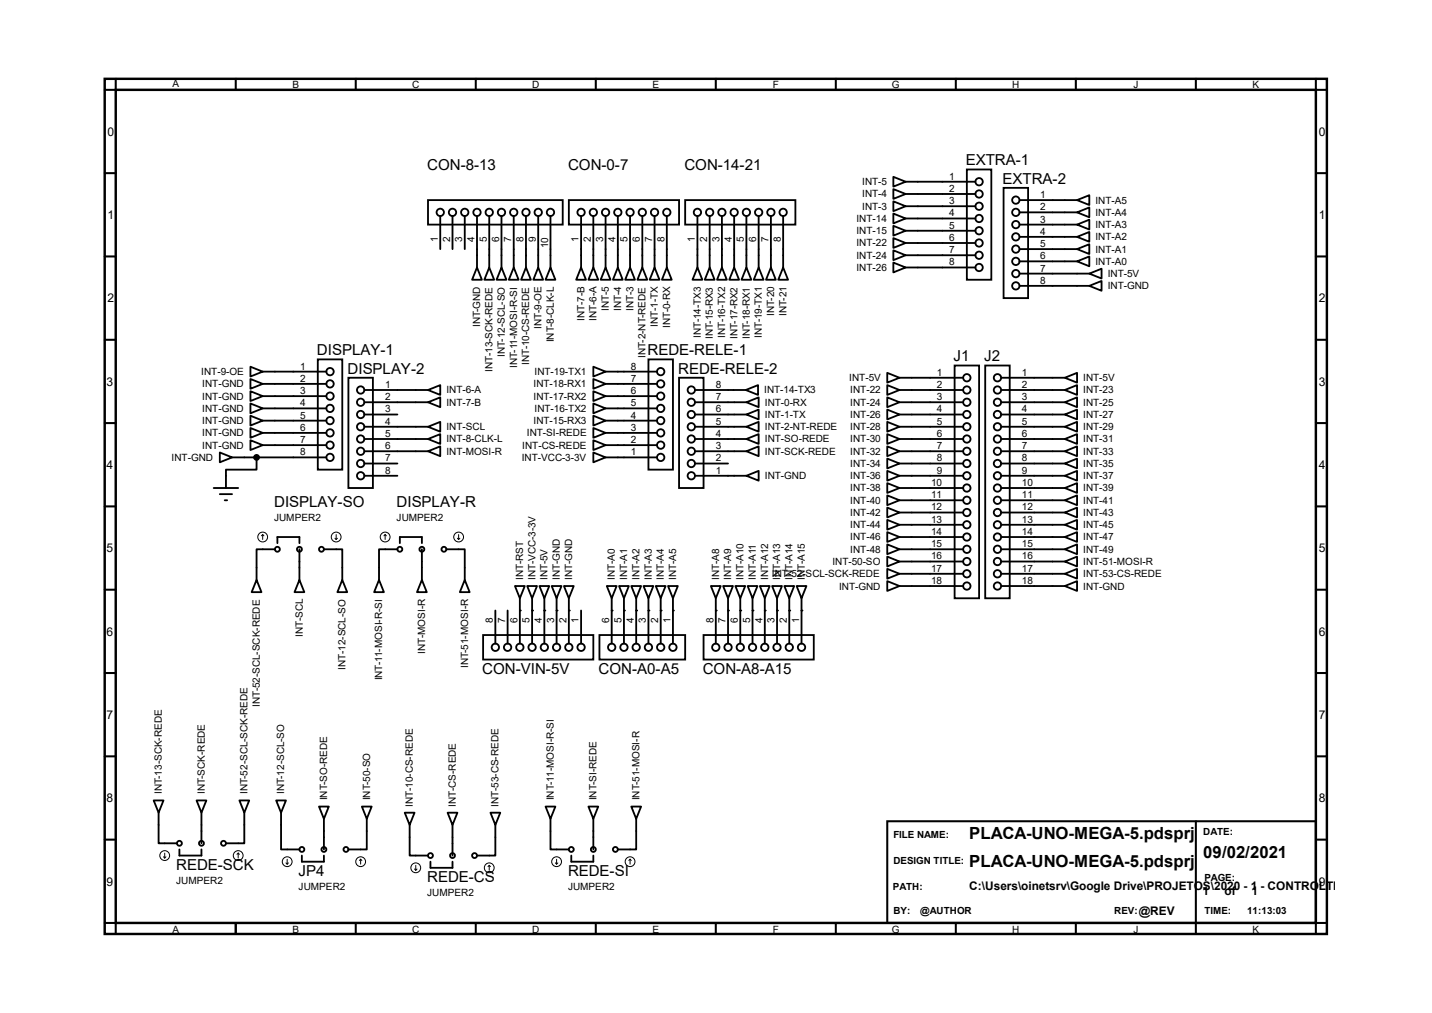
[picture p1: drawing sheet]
<svg xmlns="http://www.w3.org/2000/svg" width="297mm" height="210mm" viewBox="0 0 297 210" stroke-linecap="round" stroke-linejoin="round" font-family="sans-serif">
<path d="M21.7 16.3h253.5v177.3h-253.5zM24 18.6h248.9v172.7h-248.9z" fill="none" stroke="#000" stroke-width=".51"/>
<g fill="none" stroke="#000" stroke-width=".42">
<path d="M24 16.3v2.3h-2.3M48.9 16.3v2.3M73.8 16.3v2.3M98.7 16.3v2.3M123.6 16.3v2.3M148.5 16.3v2.3M173.4 16.3v2.3M198.2 16.3v2.3M223.1 16.3v2.3M248 16.3v2.3M272.9 16.3v2.3h2.3M21.7 35.9h2.3"/>
<path d="M272.9 35.9h2.3M21.7 53.2h2.3M272.9 53.2h2.3M21.7 70.4h2.3M272.9 70.4h2.3M21.7 87.7h2.3M272.9 87.7h2.3M21.7 105h2.3M272.9 105h2.3M21.7 122.3h2.3M21.7 139.5h2.3M272.9 122.3h2.3"/>
<path d="M272.9 139.5h2.3M21.7 156.8h2.3M272.9 156.8h2.3M21.7 174.1h2.3M184 170.3h88.9v21h-88.9zM248 170.3v23.3M272.9 174.1h2.3M21.7 191.3h2.3v2.3M48.9 191.3v2.3M73.8 191.3v2.3M98.7 191.3v2.3M123.6 191.3v2.3"/>
<path d="M148.5 191.3v2.3M173.4 191.3v2.3M198.2 191.3v2.3M223.1 191.3v2.3M275.2 191.3h-2.3v2.3"/>
</g>
<g fill="none" stroke="#000" stroke-width=".38">
<path d="M185.3 36.7l2.5 1-2.5 1zM185.3 39.2l2.5 1-2.5 1zM187.8 37.7h14.5M200.5 35.1h5.1v22.9h-5.1zM208.2 38.9h5v22.9h-5zM88.8 41.5h27.9v5.1h-27.9zM91.3 44.8v6.8M93.9 44.8v6.8M96.4 44.8v6.8M98.9 55.5l1 2.5h-2zM98.9 44.8v10.7M101.5 55.5l1 2.5h-2z"/>
<path d="M101.5 44.8v10.7M104 55.5l1 2.5h-2zM104 44.8v10.7M106.6 55.5l1 2.5h-2.1zM106.6 44.8v10.7M109.1 55.5l1 2.5h-2zM109.1 44.8v10.7M111.6 55.5l1 2.5h-2zM111.6 44.8v10.7M114.2 55.5l1 2.5h-2zM114.2 44.8v10.7M118 41.5h22.8v5.1h-22.8z"/>
<path d="M120.5 55.5l1 2.5h-2zM120.5 44.8v10.7M123.1 55.5l1 2.5h-2.1zM123.1 44.8v10.7M125.6 55.5l1 2.5h-2zM125.6 44.8v10.7M128.1 55.5l1.1 2.5h-2.1zM128.1 44.8v10.7M130.7 55.5l1 2.5h-2zM130.7 44.8v10.7M133.2 55.5l1 2.5h-2zM133.2 44.8v10.7"/>
<path d="M135.8 55.5l1 2.5h-2.1zM135.8 44.8v10.7M138.3 55.5l1 2.5h-2zM138.3 44.8v10.7M142.1 41.5h22.9v5.1h-22.9zM144.7 55.5l1 2.5h-2.1zM144.7 44.8v10.7M147.2 55.5l1 2.5h-2zM147.2 44.8v10.7M149.7 55.5l1 2.5h-2zM149.7 44.8v10.7M152.3 55.5l1 2.5h-2z"/>
<path d="M152.3 44.8v10.7M154.8 55.5l1 2.5h-2zM154.8 44.8v10.7M157.4 55.5l1 2.5h-2.1zM157.4 44.8v10.7M159.9 55.5l1 2.5h-2zM159.9 44.8v10.7M162.4 55.5l1 2.5h-2zM162.4 44.8v10.7M185.3 41.7l2.5 1.1-2.5 1zM185.3 46.8l2.5 1-2.5 1.1zM185.3 44.3l2.5 1-2.5 1z"/>
<path d="M185.3 54.4l2.5 1.1-2.5 1zM185.3 51.9l2.5 1-2.5 1zM185.3 49.4l2.5 1-2.5 1zM187.8 40.2h14.5M187.8 42.8h14.5M187.8 47.8h14.5M187.8 45.3h14.5M187.8 55.5h14.5M187.8 52.9h14.5M187.8 50.4h14.5M211.5 59.3h14.4M211.5 56.7h14.4"/>
<path d="M211.5 41.5h11.9M211.5 44h11.9M211.5 46.6h11.9M211.5 49.1h11.9M211.5 51.6h11.9M211.5 54.2h11.9M223.4 41.5l2.5-1v2zM223.4 44l2.5-1v2zM223.4 46.6l2.5-1v2zM223.4 49.1l2.5-1v2zM223.4 51.6l2.5-1v2.1zM223.4 54.2l2.5-1v2z"/>
<path d="M225.9 59.3l2.6-1v2zM225.9 56.7l2.6-1v2zM51.9 78.6l2.6 1-2.6 1zM51.9 76l2.6 1-2.6 1.1zM54.5 79.6h13.2M54.5 77h13.2M65.9 74.5h5.1v22.9h-5.1zM72.3 78.3h5v22.9h-5zM123.1 76l2.5 1-2.5 1.1zM123.1 78.6l2.5 1-2.5 1zM125.6 79.6h10.7M125.6 77h10.7"/>
<path d="M134.5 74.5h5.1v22.9h-5.1zM140.8 78.3h5.1v22.9h-5.1zM184 79.8l2.6 1.1-2.6 1zM184 77.3l2.6 1-2.6 1zM186.6 78.3h13.2M198 75.8h5.1v48.2h-5.1zM204.3 75.8h5.1v48.2h-5.1zM207.6 78.3h13.3M220.9 78.3l2.5-1v2zM45.6 93.8l2.5 1-2.5 1zM48.1 94.8h19.6M51.9 91.3l2.6 1-2.6 1z"/>
<path d="M51.9 88.7l2.6 1-2.6 1.1zM51.9 86.2l2.6 1-2.6 1zM51.9 83.7l2.6 1-2.6 1zM51.9 81.1l2.6 1-2.6 1zM53.2 94.8v2.6h-6.3v3.8M54.5 92.3h13.2M54.5 89.7h13.2M54.5 87.2h13.2M54.5 84.7h13.2M54.5 82.1h13.2M75.6 96.1h6.8M75.6 93.6h13.2"/>
<path d="M75.6 91h13.2M75.6 88.5h13.2M75.6 85.9h6.8M75.6 83.4h13.2M75.6 80.9h13.2M75.6 98.6h6.8M88.8 93.6l2.5-1.1v2.1zM88.8 91l2.5-1v2zM88.8 88.5l2.5-1v2zM88.8 83.4l2.5-1v2zM88.8 80.9l2.5-1.1v2.1zM123.1 81.1l2.5 1-2.5 1z"/>
<path d="M123.1 83.7l2.5 1-2.5 1zM123.1 88.7l2.5 1-2.5 1.1zM123.1 91.3l2.5 1-2.5 1zM123.1 93.8l2.5 1-2.5 1zM123.1 86.2l2.5 1-2.5 1zM125.6 92.3h10.7M125.6 89.7h10.7M125.6 87.2h10.7M125.6 84.7h10.7M125.6 82.1h10.7M125.6 94.8h10.7M144.1 96.1h6.9"/>
<path d="M144.1 93.6h10.7M144.1 91h10.7M144.1 88.5h10.7M144.1 85.9h10.7M144.1 83.4h10.7M144.1 80.9h10.6M144.1 98.6h10.7M154.7 80.9l2.5-1.1v2.1zM154.8 88.5l2.6-1v2zM154.8 91l2.6-1v2zM154.8 93.6l2.6-1.1v2.1zM154.8 98.6l2.6-1v2.1z"/>
<path d="M154.8 83.4l2.6-1v2zM154.8 85.9l2.6-1v2.1zM184 95.1l2.6 1-2.6 1zM184 92.5l2.6 1.1-2.6 1zM184 90l2.6 1-2.6 1zM184 87.5l2.6 1-2.6 1zM184 84.9l2.6 1-2.6 1.1zM184 82.4l2.6 1-2.6 1zM184 97.6l2.6 1-2.6 1.1zM186.6 96.1h13.2M186.6 93.6h13.2M186.6 91h13.2"/>
<path d="M186.6 88.5h13.2M186.6 85.9h13.2M186.6 83.4h13.2M186.6 80.9h13.2M186.6 98.6h13.2M207.6 96.1h13.3M207.6 93.6h13.3M207.6 91h13.3M207.6 88.5h13.3M207.6 85.9h13.3M207.6 83.4h13.3M207.6 80.9h13.3"/>
<path d="M207.6 98.6h13.3M220.9 96.1l2.5-1v2zM220.9 93.6l2.5-1.1v2.1zM220.9 91l2.5-1v2zM220.9 88.5l2.5-1v2zM220.9 85.9l2.5-1v2.1zM220.9 83.4l2.5-1v2zM220.9 80.9l2.5-1.1v2.1zM220.9 98.6l2.5-1v2.1zM44.3 101.2h5.1M45.6 102.4h2.5M46.6 103.7h.5"/>
<path d="M57 113.9h-3.8v6.3M57.5 112.6v-1.3h4.6v1.3M62.1 113.9v6.3M67.2 113.9h3.8v6.3M82.4 113.9h-3.8v6.3M82.9 112.6v-1.3h4.6v1.3M87.5 113.9v6.3M92.6 113.9h3.8v6.3M184 112.9l2.6 1-2.6 1zM184 110.3l2.6 1-2.6 1.1zM184 107.8l2.6 1-2.6 1zM184 105.2l2.6 1.1-2.6 1z"/>
<path d="M184 102.7l2.6 1-2.6 1zM184 100.2l2.6 1-2.6 1zM184 117.9l2.6 1.1-2.6 1zM184 115.4l2.6 1-2.6 1zM186.6 113.9h13.2M186.6 111.3h13.2M186.6 108.8h13.2M186.6 106.3h13.2M186.6 103.7h13.2M186.6 101.2h13.2M186.6 119h13.2M186.6 116.4h13.2"/>
<path d="M207.6 113.9h13.3M207.6 111.3h13.3M207.6 108.8h13.3M207.6 106.3h13.3M207.6 103.7h13.3M207.6 101.2h13.3M207.6 119h13.3M207.6 116.4h13.3M220.9 113.9l2.5-1v2zM220.9 111.3l2.5-1v2.1zM220.9 108.8l2.5-1v2zM220.9 106.3l2.5-1.1v2.1z"/>
<path d="M220.9 103.7l2.5-1v2zM220.9 101.2l2.5-1v2zM220.9 119l2.5-1.1v2.1zM220.9 116.4l2.5-1v2zM53.2 120.2l1 2.6h-2zM62.1 120.2l1 2.6h-2zM71 120.2l1 2.6h-2zM78.6 120.2l1 2.6h-2zM87.5 120.2l1 2.6h-2zM96.4 120.2l1 2.6h-2zM100.2 131.7h22.9v5h-22.9zM102.7 126.6v6.8"/>
<path d="M105.3 126.6v6.8M106.8 121.5h2l-1 2.5zM107.8 124v9.4M109.3 121.5h2.1l-1 2.5zM110.4 124v9.4M111.9 121.5h2l-1 2.5zM112.9 124v9.4M114.4 121.5h2.1l-1.1 2.5zM115.4 124v9.4M117 121.5h2l-1 2.5zM118 124v9.4M120.5 126.6v6.8"/>
<path d="M124.3 131.7h17.8v5h-17.8zM125.9 121.5h2l-1 2.5zM126.9 124v9.4M128.4 121.5h2l-1 2.5zM129.4 124v9.4M130.9 121.5h2.1l-1 2.5zM132 124v9.4M133.5 121.5h2l-1 2.5zM134.5 124v9.4M136 121.5h2l-1 2.5zM137 124v9.4M138.6 121.5h2l-1 2.5z"/>
<path d="M139.6 124v9.4M145.9 131.7h22.9v5h-22.9zM147.4 121.5h2.1l-1 2.5zM148.5 124v9.4M150 121.5h2l-1 2.5zM151 124v9.4M152.5 121.5h2.1l-1.1 2.5zM153.5 124v9.4M155.1 121.5h2l-1 2.5zM156.1 124v9.4M157.6 121.5h2l-1 2.5zM158.6 124v9.4"/>
<path d="M160.1 121.5h2.1l-1 2.5zM161.2 124v9.4M162.7 121.5h2l-1 2.5zM163.7 124v9.4M165.2 121.5h2.1l-1.1 2.5zM166.2 124v9.4M184 120.5l2.6 1-2.6 1zM186.6 121.5h13.2M207.6 121.5h13.3M220.9 121.5l2.5-1v2zM31.9 165.9h2l-1 2.6zM32.9 168.5v6.3h3.8"/>
<path d="M37.2 176.1v1.3h4.6v-1.3M40.8 165.9h2l-1 2.6zM41.8 168.5v6.3M49.7 165.9h2l-1 2.6zM50.7 168.5v6.3h-3.8M57.3 165.9h2l-1 2.6zM58.3 168.5v7.6h3.8M62.6 177.4v1.2h4.6v-1.2M66.2 167.2h2l-1 2.6zM67.2 169.8v6.3M75.1 167.2h2l-1 2.6zM76.1 169.8v6.3h-3.8"/>
<path d="M83.9 168.5h2.1l-1 2.5zM85 171v6.4h3.8M89.3 178.6v1.3h4.6v-1.3M92.8 168.5h2.1l-1 2.5zM93.9 171v6.4M101.7 168.5h2.1l-1.1 2.5zM102.7 171v6.4h-3.8M113.2 167.2h2l-1 2.6zM114.2 169.8v6.3h3.8M118.5 177.4v1.2h4.6v-1.2M122 167.2h2.1l-1 2.6zM123.1 169.8v6.3"/>
<path d="M130.9 167.2h2.1l-1 2.6zM132 169.8v6.3h-3.9"/>
<circle cx="203.1" cy="37.7" r=".76"/>
<circle cx="91.3" cy="44" r=".76"/>
<circle cx="93.9" cy="44" r=".76"/>
<circle cx="96.4" cy="44" r=".76"/>
<circle cx="98.9" cy="44" r=".76"/>
<circle cx="101.5" cy="44" r=".76"/>
<circle cx="104" cy="44" r=".76"/>
<circle cx="106.6" cy="44" r=".76"/>
<circle cx="109.1" cy="44" r=".76"/>
<circle cx="111.6" cy="44" r=".76"/>
<circle cx="114.2" cy="44" r=".76"/>
<circle cx="120.5" cy="44" r=".76"/>
<circle cx="123.1" cy="44" r=".76"/>
<circle cx="125.6" cy="44" r=".76"/>
<circle cx="128.1" cy="44" r=".76"/>
<circle cx="130.7" cy="44" r=".76"/>
<circle cx="133.2" cy="44" r=".76"/>
<circle cx="135.8" cy="44" r=".76"/>
<circle cx="138.3" cy="44" r=".76"/>
<circle cx="144.7" cy="44" r=".76"/>
<circle cx="147.2" cy="44" r=".76"/>
<circle cx="149.7" cy="44" r=".76"/>
<circle cx="152.3" cy="44" r=".76"/>
<circle cx="154.8" cy="44" r=".76"/>
<circle cx="157.4" cy="44" r=".76"/>
<circle cx="159.9" cy="44" r=".76"/>
<circle cx="162.4" cy="44" r=".76"/>
<circle cx="203.1" cy="47.8" r=".76"/>
<circle cx="203.1" cy="45.3" r=".76"/>
<circle cx="203.1" cy="50.4" r=".76"/>
<circle cx="203.1" cy="52.9" r=".76"/>
<circle cx="203.1" cy="42.8" r=".76"/>
<circle cx="203.1" cy="40.2" r=".76"/>
<circle cx="203.1" cy="55.5" r=".76"/>
<circle cx="210.7" cy="49.1" r=".76"/>
<circle cx="210.7" cy="56.7" r=".76"/>
<circle cx="210.7" cy="59.3" r=".76"/>
<circle cx="210.7" cy="44" r=".76"/>
<circle cx="210.7" cy="41.5" r=".76"/>
<circle cx="210.7" cy="46.6" r=".76"/>
<circle cx="210.7" cy="51.6" r=".76"/>
<circle cx="210.7" cy="54.2" r=".76"/>
<circle cx="68.5" cy="77" r=".76"/>
<circle cx="68.5" cy="79.6" r=".76"/>
<circle cx="137" cy="79.6" r=".76"/>
<circle cx="137" cy="77" r=".76"/>
<circle cx="200.5" cy="78.3" r=".76"/>
<circle cx="206.9" cy="78.3" r=".76"/>
<circle cx="68.5" cy="84.7" r=".76"/>
<circle cx="68.5" cy="92.3" r=".76"/>
<circle cx="68.5" cy="87.2" r=".76"/>
<circle cx="68.5" cy="89.7" r=".76"/>
<circle cx="68.5" cy="94.8" r=".76"/>
<circle cx="68.5" cy="82.1" r=".76"/>
<circle cx="74.8" cy="88.5" r=".76"/>
<circle cx="74.8" cy="96.1" r=".76"/>
<circle cx="74.8" cy="83.4" r=".76"/>
<circle cx="74.8" cy="98.6" r=".76"/>
<circle cx="74.8" cy="85.9" r=".76"/>
<circle cx="74.8" cy="80.9" r=".76"/>
<circle cx="74.8" cy="91" r=".76"/>
<circle cx="74.8" cy="93.6" r=".76"/>
<circle cx="137" cy="94.8" r=".76"/>
<circle cx="137" cy="92.3" r=".76"/>
<circle cx="137" cy="84.7" r=".76"/>
<circle cx="137" cy="89.7" r=".76"/>
<circle cx="137" cy="87.2" r=".76"/>
<circle cx="137" cy="82.1" r=".76"/>
<circle cx="143.4" cy="93.6" r=".76"/>
<circle cx="143.4" cy="83.4" r=".76"/>
<circle cx="143.4" cy="96.1" r=".76"/>
<circle cx="143.4" cy="98.6" r=".76"/>
<circle cx="143.4" cy="91" r=".76"/>
<circle cx="143.4" cy="88.5" r=".76"/>
<circle cx="143.4" cy="80.9" r=".76"/>
<circle cx="143.4" cy="85.9" r=".76"/>
<circle cx="200.5" cy="80.9" r=".76"/>
<circle cx="200.5" cy="83.4" r=".76"/>
<circle cx="200.5" cy="91" r=".76"/>
<circle cx="200.5" cy="98.6" r=".76"/>
<circle cx="200.5" cy="85.9" r=".76"/>
<circle cx="200.5" cy="88.5" r=".76"/>
<circle cx="200.5" cy="93.6" r=".76"/>
<circle cx="200.5" cy="96.1" r=".76"/>
<circle cx="206.9" cy="93.6" r=".76"/>
<circle cx="206.9" cy="80.9" r=".76"/>
<circle cx="206.9" cy="83.4" r=".76"/>
<circle cx="206.9" cy="91" r=".76"/>
<circle cx="206.9" cy="85.9" r=".76"/>
<circle cx="206.9" cy="88.5" r=".76"/>
<circle cx="206.9" cy="96.1" r=".76"/>
<circle cx="206.9" cy="98.6" r=".76"/>
<circle cx="57.5" cy="113.9" r=".51"/>
<circle cx="62.1" cy="113.9" r=".51"/>
<circle cx="66.7" cy="113.9" r=".51"/>
<circle cx="82.9" cy="113.9" r=".51"/>
<circle cx="87.5" cy="113.9" r=".51"/>
<circle cx="92.1" cy="113.9" r=".51"/>
<circle cx="200.5" cy="113.9" r=".76"/>
<circle cx="200.5" cy="116.4" r=".76"/>
<circle cx="200.5" cy="101.2" r=".76"/>
<circle cx="200.5" cy="103.7" r=".76"/>
<circle cx="200.5" cy="111.3" r=".76"/>
<circle cx="200.5" cy="119" r=".76"/>
<circle cx="200.5" cy="106.3" r=".76"/>
<circle cx="200.5" cy="108.8" r=".76"/>
<circle cx="206.9" cy="101.2" r=".76"/>
<circle cx="206.9" cy="116.4" r=".76"/>
<circle cx="206.9" cy="108.8" r=".76"/>
<circle cx="206.9" cy="103.7" r=".76"/>
<circle cx="206.9" cy="111.3" r=".76"/>
<circle cx="206.9" cy="113.9" r=".76"/>
<circle cx="206.9" cy="119" r=".76"/>
<circle cx="206.9" cy="106.3" r=".76"/>
<circle cx="102.7" cy="134.2" r=".76"/>
<circle cx="105.3" cy="134.2" r=".76"/>
<circle cx="107.8" cy="134.2" r=".76"/>
<circle cx="110.4" cy="134.2" r=".76"/>
<circle cx="112.9" cy="134.2" r=".76"/>
<circle cx="115.4" cy="134.2" r=".76"/>
<circle cx="118" cy="134.2" r=".76"/>
<circle cx="120.5" cy="134.2" r=".76"/>
<circle cx="126.9" cy="134.2" r=".76"/>
<circle cx="129.4" cy="134.2" r=".76"/>
<circle cx="132" cy="134.2" r=".76"/>
<circle cx="134.5" cy="134.2" r=".76"/>
<circle cx="137" cy="134.2" r=".76"/>
<circle cx="139.6" cy="134.2" r=".76"/>
<circle cx="148.5" cy="134.2" r=".76"/>
<circle cx="151" cy="134.2" r=".76"/>
<circle cx="153.5" cy="134.2" r=".76"/>
<circle cx="156.1" cy="134.2" r=".76"/>
<circle cx="158.6" cy="134.2" r=".76"/>
<circle cx="161.2" cy="134.2" r=".76"/>
<circle cx="163.7" cy="134.2" r=".76"/>
<circle cx="166.2" cy="134.2" r=".76"/>
<circle cx="200.5" cy="121.5" r=".76"/>
<circle cx="206.9" cy="121.5" r=".76"/>
<circle cx="37.2" cy="174.8" r=".51"/>
<circle cx="41.8" cy="174.8" r=".51"/>
<circle cx="46.4" cy="174.8" r=".51"/>
<circle cx="62.6" cy="176.1" r=".51"/>
<circle cx="67.2" cy="176.1" r=".51"/>
<circle cx="71.8" cy="176.1" r=".51"/>
<circle cx="89.3" cy="177.4" r=".51"/>
<circle cx="93.9" cy="177.4" r=".51"/>
<circle cx="98.4" cy="177.4" r=".51"/>
<circle cx="118.5" cy="176.1" r=".51"/>
<circle cx="123.1" cy="176.1" r=".51"/>
<circle cx="127.6" cy="176.1" r=".51"/>
</g>
<g fill="#000">
<circle cx="107.8" cy="126.6" r=".19"/>
<circle cx="110.4" cy="126.6" r=".19"/>
<circle cx="112.9" cy="126.6" r=".19"/>
<circle cx="115.4" cy="126.6" r=".19"/>
<circle cx="118" cy="126.6" r=".19"/>
<circle cx="126.9" cy="126.6" r=".19"/>
<circle cx="129.4" cy="126.6" r=".19"/>
<circle cx="132" cy="126.6" r=".19"/>
<circle cx="134.5" cy="126.6" r=".19"/>
<circle cx="137" cy="126.6" r=".19"/>
<circle cx="139.6" cy="126.6" r=".19"/>
<circle cx="148.5" cy="126.6" r=".19"/>
<circle cx="151" cy="126.6" r=".19"/>
<circle cx="153.5" cy="126.6" r=".19"/>
<circle cx="156.1" cy="126.6" r=".19"/>
<circle cx="158.6" cy="126.6" r=".19"/>
<circle cx="161.2" cy="126.6" r=".19"/>
<circle cx="163.7" cy="126.6" r=".19"/>
<circle cx="166.2" cy="126.6" r=".19"/>
</g>
<g fill="none" stroke="#000" stroke-width=".21">
<path d="M54.5 110.8l-.3 .3M54.5 110.8l.2 .3M54.5 110.8v1M69.5 111.6l.2 .2M69.7 110.8v1M70 111.6l-.3 .2M79.9 110.8l-.3 .3M79.9 110.8l.2 .3M79.9 110.8v1M94.9 111.6l.2 .2M95.1 110.8v1M95.4 111.6l-.3 .2"/>
<path d="M33.9 177.6l.3 .3M34.2 176.9v1M34.4 177.6l-.2 .3M49.4 176.9l-.3 .2M49.4 176.9l.3 .2M49.4 176.9v1M59.3 178.9l.3 .3M59.6 178.1v1.1M59.8 178.9l-.2 .3M74.8 178.1l-.3 .3M74.8 178.1l.3 .3M74.8 178.1v1.1"/>
<path d="M86.2 179.4v1M101.5 179.4l-.3 .3M101.5 179.4l.2 .3M101.5 179.4v1M115.2 178.9l.2 .3M115.4 178.1v1.1M115.7 178.9l-.3 .3M130.7 178.1l-.3 .3M130.7 178.1l.2 .3M130.7 178.1v1.1M86 180.2l.2 .2M86.5 180.2l-.3 .2"/>
<circle cx="54.5" cy="111.3" r="1.02"/>
<circle cx="69.7" cy="111.3" r="1.02"/>
<circle cx="79.9" cy="111.3" r="1.02"/>
<circle cx="95.1" cy="111.3" r="1.02"/>
<circle cx="34.2" cy="177.4" r="1.02"/>
<circle cx="49.4" cy="177.4" r="1.02"/>
<circle cx="59.6" cy="178.6" r="1.02"/>
<circle cx="74.8" cy="178.6" r="1.02"/>
<circle cx="86.2" cy="179.9" r="1.02"/>
<circle cx="101.5" cy="179.9" r="1.02"/>
<circle cx="115.4" cy="178.6" r="1.02"/>
<circle cx="130.7" cy="178.6" r="1.02"/>
</g>
<circle cx="53.2" cy="94.8" r=".51" fill="#000" stroke="#000" stroke-width=".38"/>
<g font-size="3.5">
<text x="201" y="173.9">PLACA-UNO-MEGA-5.pdsprj</text>
<text x="201" y="179.7">PLACA-UNO-MEGA-5.pdsprj</text>
<text x="249.6" y="178">09/02/2021</text>
</g>
<g font-size="3.1">
<text x="88.6" y="35.3">CON-8-13</text>
<text x="117.8" y="35.3">CON-0-7</text>
<text x="141.9" y="35.3">CON-14-21</text>
<text x="200.3" y="34.3">EXTRA-1</text>
<text x="207.9" y="38.1">EXTRA-2</text>
<text x="65.7" y="73.7">DISPLAY-1</text>
<text x="72.1" y="77.5">DISPLAY-2</text>
<text x="134.3" y="73.7">REDE-RELE-1</text>
<text x="140.7" y="77.5">REDE-RELE-2</text>
<text x="197.8" y="74.9">J1</text>
<text x="204.1" y="74.9">J2</text>
<text x="56.9" y="105.1">DISPLAY-SO</text>
<text x="82.3" y="105.1">DISPLAY-R</text>
<text x="100" y="139.7">CON-VIN-5V</text>
<text x="124.2" y="139.7">CON-A0-A5</text>
<text x="145.8" y="139.7">CON-A8-A15</text>
<text x="36.5" y="180.4">REDE-SCK</text>
<text x="61.9" y="181.7">JP4</text>
<text x="88.6" y="182.9">REDE-CS</text>
<text x="117.8" y="181.7">REDE-SI</text>
</g>
<g font-size="2.5">
<text x="22.3" y="28.2">0</text>
<text x="273.5" y="28.2">0</text>
<text x="22.3" y="45.4">1</text>
<text x="273.5" y="45.4">1</text>
<text x="22.3" y="62.7">2</text>
<text x="273.5" y="62.7">2</text>
<text x="22.1" y="80">3</text>
<text x="273.5" y="80">3</text>
<text x="22.1" y="97.2">4</text>
<text x="273.5" y="97.2">4</text>
<text x="22.1" y="114.5">5</text>
<text x="273.5" y="114.5">5</text>
<text x="22.1" y="131.8">6</text>
<text x="273.5" y="131.8">6</text>
<text x="22.1" y="149.1">7</text>
<text x="273.5" y="149.1">7</text>
<text x="22.1" y="166.3">8</text>
<text x="273.5" y="166.3">8</text>
<text x="22.1" y="183.6">9</text>
<text x="201" y="184.6">C:\Users\oinetsrv\Google Drive\PROJETOS\2020 - 1 - CONTROLTECH\14 - PROJETO</text>
<text x="249.4" y="185.6">1</text>
<text x="254" y="185.6">of</text>
<text x="259.5" y="185.6">1</text>
<text x="273.5" y="183.6">9</text>
<text x="236.2" y="189.7">@REV</text>
</g>
<g font-size="2.1">
<text x="35.8" y="18.1">A</text>
<text x="60.7" y="18.3">B</text>
<text x="85.5" y="18.3">C</text>
<text x="110.4" y="18.3">D</text>
<text x="135.3" y="18.3">E</text>
<text x="160.3" y="18.3">F</text>
<text x="185" y="18.3">G</text>
<text x="209.9" y="18.3">H</text>
<text x="235.1" y="18.3">J</text>
<text x="259.8" y="18.3">K</text>
<text x="178.8" y="38.4">INT-5</text>
<text x="178.8" y="40.9">INT-4</text>
<text x="196.8" y="37.3">1</text>
<text x="196.8" y="39.8">2</text>
<text x="215.8" y="41.1">1</text>
<text x="177.6" y="46">INT-14</text>
<text x="178.8" y="43.5">INT-3</text>
<text x="196.8" y="42.3">3</text>
<text x="196.8" y="44.9">4</text>
<text x="196.8" y="47.4">5</text>
<text x="215.8" y="43.6">2</text>
<text x="215.8" y="46.1">3</text>
<text x="227.2" y="42.2">INT-A5</text>
<text x="227.2" y="44.7">INT-A4</text>
<text x="227.2" y="47.3">INT-A3</text>
<text x="90.8" y="50.3" transform="rotate(-90 90.8 50.3)">1</text>
<text x="93.3" y="50.3" transform="rotate(-90 93.3 50.3)">2</text>
<text x="95.9" y="50.3" transform="rotate(-90 95.9 50.3)">3</text>
<text x="98.4" y="50.3" transform="rotate(-90 98.4 50.3)">4</text>
<text x="101" y="50.3" transform="rotate(-90 101 50.3)">5</text>
<text x="103.5" y="50.3" transform="rotate(-90 103.5 50.3)">6</text>
<text x="106" y="50.3" transform="rotate(-90 106 50.3)">7</text>
<text x="108.6" y="50.3" transform="rotate(-90 108.6 50.3)">8</text>
<text x="111.1" y="50.3" transform="rotate(-90 111.1 50.3)">9</text>
<text x="113.7" y="51.4" transform="rotate(-90 113.7 51.4)">10</text>
<text x="120" y="50.3" transform="rotate(-90 120 50.3)">1</text>
<text x="122.6" y="50.3" transform="rotate(-90 122.6 50.3)">2</text>
<text x="125.1" y="50.3" transform="rotate(-90 125.1 50.3)">3</text>
<text x="127.6" y="50.3" transform="rotate(-90 127.6 50.3)">4</text>
<text x="130.2" y="50.3" transform="rotate(-90 130.2 50.3)">5</text>
<text x="132.7" y="50.3" transform="rotate(-90 132.7 50.3)">6</text>
<text x="135.3" y="50.3" transform="rotate(-90 135.3 50.3)">7</text>
<text x="137.8" y="50.3" transform="rotate(-90 137.8 50.3)">8</text>
<text x="144.1" y="50.3" transform="rotate(-90 144.1 50.3)">1</text>
<text x="146.7" y="50.3" transform="rotate(-90 146.7 50.3)">2</text>
<text x="149.2" y="50.3" transform="rotate(-90 149.2 50.3)">3</text>
<text x="151.8" y="50.3" transform="rotate(-90 151.8 50.3)">4</text>
<text x="154.3" y="50.3" transform="rotate(-90 154.3 50.3)">5</text>
<text x="156.8" y="50.3" transform="rotate(-90 156.8 50.3)">6</text>
<text x="159.4" y="50.3" transform="rotate(-90 159.4 50.3)">7</text>
<text x="161.9" y="50.3" transform="rotate(-90 161.9 50.3)">8</text>
<text x="177.6" y="48.6">INT-15</text>
<text x="177.6" y="53.6">INT-24</text>
<text x="177.6" y="51.1">INT-22</text>
<text x="196.8" y="50">6</text>
<text x="196.8" y="52.5">7</text>
<text x="215.8" y="48.7">4</text>
<text x="215.8" y="51.2">5</text>
<text x="215.8" y="53.8">6</text>
<text x="227.2" y="49.8">INT-A2</text>
<text x="227.2" y="52.4">INT-A1</text>
<text x="177.6" y="56.2">INT-26</text>
<text x="196.8" y="55">8</text>
<text x="215.8" y="56.3">7</text>
<text x="215.8" y="58.8">8</text>
<text x="227.2" y="54.9">INT-A0</text>
<text x="229.7" y="60">INT-GND</text>
<text x="229.7" y="57.4">INT-5V</text>
<text x="126.3" y="64.4" transform="rotate(-90 126.3 64.4)">INT-5</text>
<text x="128.8" y="64.4" transform="rotate(-90 128.8 64.4)">INT-4</text>
<text x="131.4" y="64.4" transform="rotate(-90 131.4 64.4)">INT-3</text>
<text x="160.6" y="65.5" transform="rotate(-90 160.6 65.5)">INT-20</text>
<text x="163.1" y="65.5" transform="rotate(-90 163.1 65.5)">INT-21</text>
<text x="99.6" y="67.9" transform="rotate(-90 99.6 67.9)">INT-GND</text>
<text x="112.3" y="68.1" transform="rotate(-90 112.3 68.1)">INT-9-OE</text>
<text x="114.9" y="71" transform="rotate(-90 114.9 71)">INT-8-CLK-L</text>
<text x="121.2" y="66.5" transform="rotate(-90 121.2 66.5)">INT-7-B</text>
<text x="123.7" y="66.5" transform="rotate(-90 123.7 66.5)">INT-6-A</text>
<text x="136.4" y="67.7" transform="rotate(-90 136.4 67.7)">INT-1-TX</text>
<text x="139" y="68" transform="rotate(-90 139 68)">INT-0-RX</text>
<text x="145.3" y="70.1" transform="rotate(-90 145.3 70.1)">INT-14-TX3</text>
<text x="147.9" y="70.3" transform="rotate(-90 147.9 70.3)">INT-15-RX3</text>
<text x="150.4" y="70.1" transform="rotate(-90 150.4 70.1)">INT-16-TX2</text>
<text x="153" y="70.3" transform="rotate(-90 153 70.3)">INT-17-RX2</text>
<text x="155.5" y="70.3" transform="rotate(-90 155.5 70.3)">INT-18-RX1</text>
<text x="158" y="70.1" transform="rotate(-90 158 70.1)">INT-19-TX1</text>
<text x="41.7" y="77.8">INT-9-OE</text>
<text x="62.2" y="76.6">1</text>
<text x="102.2" y="77" transform="rotate(-90 102.2 77)">INT-13-SCK-REDE</text>
<text x="104.7" y="74" transform="rotate(-90 104.7 74)">INT-12-SCL-SO</text>
<text x="107.2" y="76.3" transform="rotate(-90 107.2 76.3)">INT-11-MOSI-R-SI</text>
<text x="109.8" y="75.6" transform="rotate(-90 109.8 75.6)">INT-10-CS-REDE</text>
<text x="110.9" y="77.8">INT-19-TX1</text>
<text x="130.8" y="76.6">8</text>
<text x="133.9" y="74.3" transform="rotate(-90 133.9 74.3)">INT-2-NT-REDE</text>
<text x="194.3" y="77.9">1</text>
<text x="212" y="77.9">1</text>
<text x="42" y="82.8">INT-GND</text>
<text x="42" y="80.3">INT-GND</text>
<text x="62.2" y="79.2">2</text>
<text x="62.2" y="81.7">3</text>
<text x="79.9" y="80.4">1</text>
<text x="79.9" y="83">2</text>
<text x="92.6" y="81.6">INT-6-A</text>
<text x="110.7" y="82.8">INT-17-RX2</text>
<text x="110.7" y="80.3">INT-18-RX1</text>
<text x="130.8" y="81.7">6</text>
<text x="130.8" y="79.2">7</text>
<text x="148.5" y="83">7</text>
<text x="148.5" y="80.4">8</text>
<text x="158.5" y="81.6">INT-14-TX3</text>
<text x="176.1" y="79">INT-5V</text>
<text x="176.4" y="81.6">INT-22</text>
<text x="194.3" y="80.4">2</text>
<text x="194.3" y="83">3</text>
<text x="212" y="80.4">2</text>
<text x="212" y="83">3</text>
<text x="224.7" y="81.6">INT-23</text>
<text x="224.7" y="79">INT-5V</text>
<text x="42" y="87.9">INT-GND</text>
<text x="42" y="85.4">INT-GND</text>
<text x="62.2" y="84.2">4</text>
<text x="62.2" y="86.8">5</text>
<text x="62.2" y="89.3">6</text>
<text x="79.9" y="85.5">3</text>
<text x="79.9" y="88.1">4</text>
<text x="92.6" y="89.2">INT-SCL</text>
<text x="92.6" y="84.1">INT-7-B</text>
<text x="110.7" y="87.9">INT-15-RX3</text>
<text x="110.9" y="85.4">INT-16-TX2</text>
<text x="130.8" y="89.3">3</text>
<text x="130.8" y="86.8">4</text>
<text x="130.8" y="84.2">5</text>
<text x="148.5" y="88.1">5</text>
<text x="148.5" y="85.5">6</text>
<text x="158.6" y="89.2">INT-2-NT-REDE</text>
<text x="158.6" y="84.1">INT-0-RX</text>
<text x="158.6" y="86.7">INT-1-TX</text>
<text x="176.4" y="89.2">INT-28</text>
<text x="176.4" y="86.7">INT-26</text>
<text x="176.4" y="84.1">INT-24</text>
<text x="194.3" y="85.5">4</text>
<text x="194.3" y="88.1">5</text>
<text x="212" y="85.5">4</text>
<text x="212" y="88.1">5</text>
<text x="224.7" y="89.2">INT-29</text>
<text x="224.7" y="86.7">INT-27</text>
<text x="224.7" y="84.1">INT-25</text>
<text x="35.6" y="95.5">INT-GND</text>
<text x="42" y="93">INT-GND</text>
<text x="42" y="90.5">INT-GND</text>
<text x="62.2" y="91.9">7</text>
<text x="62.2" y="94.4">8</text>
<text x="79.9" y="90.6">5</text>
<text x="79.9" y="93.1">6</text>
<text x="79.9" y="95.7">7</text>
<text x="92.6" y="94.3">INT-MOSI-R</text>
<text x="92.6" y="91.7">INT-8-CLK-L</text>
<text x="108.2" y="95.5">INT-VCC-3-3V</text>
<text x="108.3" y="93">INT-CS-REDE</text>
<text x="109.3" y="90.5">INT-SI-REDE</text>
<text x="130.8" y="94.4">1</text>
<text x="130.8" y="91.9">2</text>
<text x="148.5" y="95.7">2</text>
<text x="148.5" y="93.1">3</text>
<text x="148.5" y="90.6">4</text>
<text x="158.6" y="91.7">INT-SO-REDE</text>
<text x="158.6" y="94.3">INT-SCK-REDE</text>
<text x="176.4" y="94.3">INT-32</text>
<text x="176.4" y="91.7">INT-30</text>
<text x="194.3" y="90.6">6</text>
<text x="194.3" y="93.1">7</text>
<text x="194.3" y="95.7">8</text>
<text x="212" y="90.6">6</text>
<text x="212" y="93.1">7</text>
<text x="212" y="95.7">8</text>
<text x="224.7" y="94.3">INT-33</text>
<text x="224.7" y="91.7">INT-31</text>
<text x="79.9" y="98.2">8</text>
<text x="148.5" y="98.2">1</text>
<text x="158.6" y="99.4">INT-GND</text>
<text x="176.4" y="96.8">INT-34</text>
<text x="176.4" y="101.9">INT-38</text>
<text x="176.4" y="99.4">INT-36</text>
<text x="193.1" y="100.8">10</text>
<text x="194.3" y="98.2">9</text>
<text x="212" y="98.2">9</text>
<text x="212" y="100.8">10</text>
<text x="224.7" y="96.8">INT-35</text>
<text x="224.7" y="101.9">INT-39</text>
<text x="224.7" y="99.4">INT-37</text>
<text x="56.9" y="107.9">JUMPER2</text>
<text x="82.3" y="107.9">JUMPER2</text>
<text x="176.4" y="107">INT-42</text>
<text x="176.4" y="104.4">INT-40</text>
<text x="193.1" y="103.3">11</text>
<text x="193.1" y="105.8">12</text>
<text x="212" y="103.3">11</text>
<text x="212" y="105.8">12</text>
<text x="224.7" y="107">INT-43</text>
<text x="224.7" y="104.4">INT-41</text>
<text x="176.4" y="112.1">INT-46</text>
<text x="176.4" y="109.5">INT-44</text>
<text x="193.1" y="108.4">13</text>
<text x="193.1" y="110.9">14</text>
<text x="193.1" y="113.5">15</text>
<text x="212" y="108.4">13</text>
<text x="212" y="110.9">14</text>
<text x="212" y="113.5">15</text>
<text x="224.7" y="112.1">INT-47</text>
<text x="224.7" y="109.5">INT-45</text>
<text x="160.1" y="119.7">INT-52-SCL-SCK-REDE</text>
<text x="172.6" y="117.1">INT-50-SO</text>
<text x="176.4" y="114.6">INT-48</text>
<text x="193.1" y="116">16</text>
<text x="193.1" y="118.5">17</text>
<text x="212" y="116">16</text>
<text x="212" y="118.5">17</text>
<text x="224.7" y="114.6">INT-49</text>
<text x="224.7" y="119.7">INT-53-CS-REDE</text>
<text x="224.7" y="117.1">INT-51-MOSI-R</text>
<text x="108.5" y="120.2" transform="rotate(-90 108.5 120.2)">INT-RST</text>
<text x="111" y="120.2" transform="rotate(-90 111 120.2)">INT-VCC-3-3V</text>
<text x="113.6" y="120.2" transform="rotate(-90 113.6 120.2)">INT-5V</text>
<text x="116.1" y="120.2" transform="rotate(-90 116.1 120.2)">INT-GND</text>
<text x="118.7" y="120.2" transform="rotate(-90 118.7 120.2)">INT-GND</text>
<text x="127.6" y="120.2" transform="rotate(-90 127.6 120.2)">INT-A0</text>
<text x="130.1" y="120.2" transform="rotate(-90 130.1 120.2)">INT-A1</text>
<text x="132.6" y="120.2" transform="rotate(-90 132.6 120.2)">INT-A2</text>
<text x="135.2" y="120.2" transform="rotate(-90 135.2 120.2)">INT-A3</text>
<text x="137.7" y="120.2" transform="rotate(-90 137.7 120.2)">INT-A4</text>
<text x="140.3" y="120.2" transform="rotate(-90 140.3 120.2)">INT-A5</text>
<text x="149.1" y="120.2" transform="rotate(-90 149.1 120.2)">INT-A8</text>
<text x="151.7" y="120.2" transform="rotate(-90 151.7 120.2)">INT-A9</text>
<text x="154.2" y="120.2" transform="rotate(-90 154.2 120.2)">INT-A10</text>
<text x="156.8" y="120.2" transform="rotate(-90 156.8 120.2)">INT-A11</text>
<text x="159.3" y="120.2" transform="rotate(-90 159.3 120.2)">INT-A12</text>
<text x="161.8" y="120.2" transform="rotate(-90 161.8 120.2)">INT-A13</text>
<text x="164.4" y="120.2" transform="rotate(-90 164.4 120.2)">INT-A14</text>
<text x="166.9" y="120.2" transform="rotate(-90 166.9 120.2)">INT-A15</text>
<text x="174" y="122.2">INT-GND</text>
<text x="193.1" y="121.1">18</text>
<text x="212" y="121.1">18</text>
<text x="224.7" y="122.2">INT-GND</text>
<text x="102.2" y="129.1" transform="rotate(-90 102.2 129.1)">8</text>
<text x="104.8" y="129.1" transform="rotate(-90 104.8 129.1)">7</text>
<text x="107.3" y="129.1" transform="rotate(-90 107.3 129.1)">6</text>
<text x="109.9" y="129.1" transform="rotate(-90 109.9 129.1)">5</text>
<text x="112.4" y="129.1" transform="rotate(-90 112.4 129.1)">4</text>
<text x="114.9" y="129.1" transform="rotate(-90 114.9 129.1)">3</text>
<text x="117.5" y="129.1" transform="rotate(-90 117.5 129.1)">2</text>
<text x="120" y="129.1" transform="rotate(-90 120 129.1)">1</text>
<text x="126.4" y="129.1" transform="rotate(-90 126.4 129.1)">6</text>
<text x="128.9" y="129.1" transform="rotate(-90 128.9 129.1)">5</text>
<text x="131.4" y="129.1" transform="rotate(-90 131.4 129.1)">4</text>
<text x="134" y="129.1" transform="rotate(-90 134 129.1)">3</text>
<text x="136.5" y="129.1" transform="rotate(-90 136.5 129.1)">2</text>
<text x="139.1" y="129.1" transform="rotate(-90 139.1 129.1)">1</text>
<text x="148" y="129.1" transform="rotate(-90 148 129.1)">8</text>
<text x="150.5" y="129.1" transform="rotate(-90 150.5 129.1)">7</text>
<text x="153" y="129.1" transform="rotate(-90 153 129.1)">6</text>
<text x="155.6" y="129.1" transform="rotate(-90 155.6 129.1)">5</text>
<text x="158.1" y="129.1" transform="rotate(-90 158.1 129.1)">4</text>
<text x="160.7" y="129.1" transform="rotate(-90 160.7 129.1)">3</text>
<text x="163.2" y="129.1" transform="rotate(-90 163.2 129.1)">2</text>
<text x="165.7" y="129.1" transform="rotate(-90 165.7 129.1)">1</text>
<text x="62.8" y="132" transform="rotate(-90 62.8 132)">INT-SCL</text>
<text x="88.2" y="135.6" transform="rotate(-90 88.2 135.6)">INT-MOSI-R</text>
<text x="71.7" y="138.8" transform="rotate(-90 71.7 138.8)">INT-12-SCL-SO</text>
<text x="79.3" y="141.1" transform="rotate(-90 79.3 141.1)">INT-11-MOSI-R-SI</text>
<text x="97.1" y="138.6" transform="rotate(-90 97.1 138.6)">INT-51-MOSI-R</text>
<text x="53.9" y="146.6" transform="rotate(-90 53.9 146.6)">INT-52-SCL-SCK-REDE</text>
<text x="33.6" y="164.7" transform="rotate(-90 33.6 164.7)">INT-13-SCK-REDE</text>
<text x="42.5" y="164.7" transform="rotate(-90 42.5 164.7)">INT-SCK-REDE</text>
<text x="51.4" y="164.7" transform="rotate(-90 51.4 164.7)">INT-52-SCL-SCK-REDE</text>
<text x="59" y="164.7" transform="rotate(-90 59 164.7)">INT-12-SCL-SO</text>
<text x="67.9" y="165.9" transform="rotate(-90 67.9 165.9)">INT-SO-REDE</text>
<text x="76.8" y="165.9" transform="rotate(-90 76.8 165.9)">INT-50-SO</text>
<text x="85.6" y="167.2" transform="rotate(-90 85.6 167.2)">INT-10-CS-REDE</text>
<text x="94.5" y="167.2" transform="rotate(-90 94.5 167.2)">INT-CS-REDE</text>
<text x="103.4" y="167.2" transform="rotate(-90 103.4 167.2)">INT-53-CS-REDE</text>
<text x="114.9" y="165.9" transform="rotate(-90 114.9 165.9)">INT-11-MOSI-R-SI</text>
<text x="123.7" y="165.9" transform="rotate(-90 123.7 165.9)">INT-SI-REDE</text>
<text x="132.6" y="165.9" transform="rotate(-90 132.6 165.9)">INT-51-MOSI-R</text>
<text x="36.5" y="183.3">JUMPER2</text>
<text x="61.9" y="184.5">JUMPER2</text>
<text x="88.6" y="185.8">JUMPER2</text>
<text x="117.8" y="184.5">JUMPER2</text>
<text x="35.8" y="193.3">A</text>
<text x="60.7" y="193.3">B</text>
<text x="85.5" y="193.3">C</text>
<text x="110.4" y="193.3">D</text>
<text x="135.3" y="193.3">E</text>
<text x="160.3" y="193.3">F</text>
<text x="185" y="193.3">G</text>
<text x="209.9" y="193.3">H</text>
<text x="235.1" y="193.3">J</text>
<text x="259.8" y="193.3">K</text>
</g>
<g font-size="2">
<text x="185.3" y="173.7">FILE NAME:</text>
<text x="249.6" y="173.2">DATE:</text>
<text x="185.3" y="179.2">DESIGN TITLE:</text>
<text x="185.2" y="184.5">PATH:</text>
<text x="249.8" y="182.6">PAGE:</text>
<text x="185.3" y="189.4">BY:</text>
<text x="190.9" y="189.4">@AUTHOR</text>
<text x="231.1" y="189.6">REV:</text>
<text x="249.8" y="189.6">TIME:</text>
<text x="258.6" y="189.6">11:13:03</text>
</g>
</svg>
